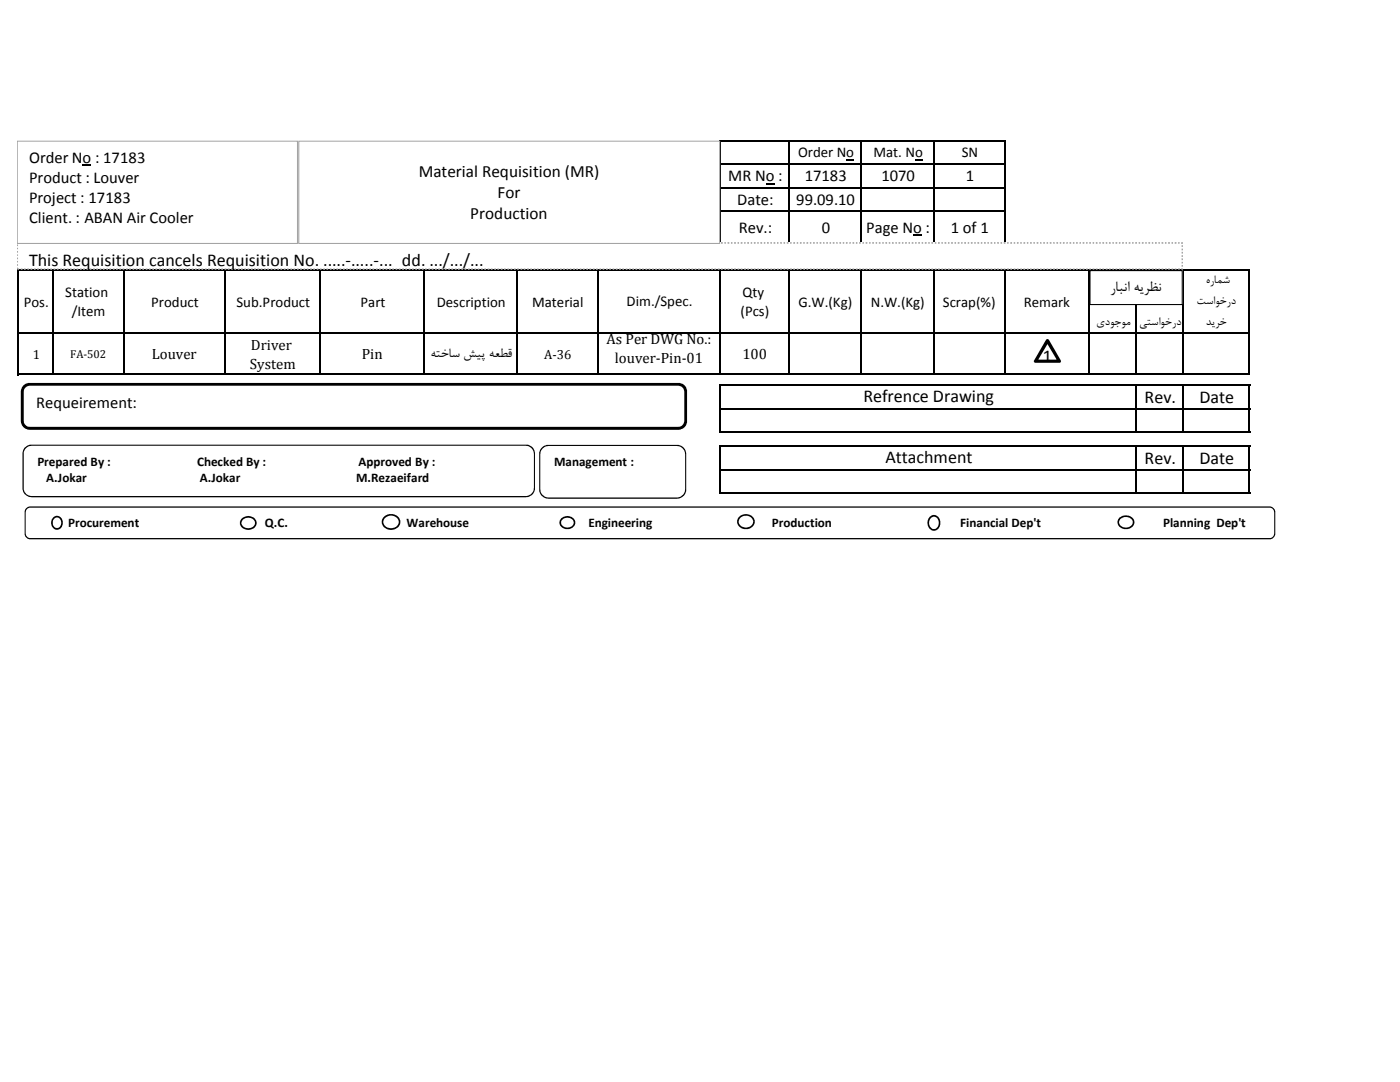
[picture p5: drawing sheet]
<svg xmlns="http://www.w3.org/2000/svg" width="279mm" height="216mm" viewBox="0 0 279 216" stroke-linecap="round" stroke-linejoin="round" font-family="sans-serif">
<path d="M152.8 36.6h1.8v.2h-1.8zM168.9 31.7h1.5v.3h-1.5zM182.6 31.7h1.6v.3h-1.6zM182.2 46.8h1.8v.2h-1.8z" fill="#000"/>
<g fill="none" stroke="#000" stroke-width=".3">
<path d="M143.7 27.9v20.7M143.9 28h56.7M143.9 32.7h56.7M143.9 37.4h56.7M157.5 28.2v20.4M171.9 28.2v20.4M186.4 28.2v20.4M200.5 28.2v46.6M3.6 53.7v21.1M3.7 53.8h245.8M10.6 54v20.8M24.7 54v20.8"/>
<path d="M44.9 54v20.8M63.9 54v20.8M84.7 54v20.8M103.1 54v20.8M119.3 54v20.8M143.7 54v20.8M143.9 42.1h56.7M143.9 48.5h56.7M157.5 54v20.8M171.9 54v20.8M186.4 54v20.8M217.4 54v20.8"/>
<path d="M226.7 54v20.8M236.1 54v20.8M249.3 54v20.8M3.7 66.5h245.8M3.7 74.7h245.8M143.7 76.7v9.7M143.9 76.8h105.6M226.7 77v9.4M236.1 77v9.4M249.3 77v9.4M143.7 88.9v9.7M143.9 81.5h105.6"/>
<path d="M143.9 86.2h105.6M143.9 89h105.6M143.9 93.7h105.6M143.9 98.4h105.6M226.7 89.2v9.4M236.1 89.2v9.4M249.3 89.2v9.4"/>
</g>
<path d="M3.4 48.5h232.5v5.2h-232.5z" fill="#fff"/>
<path d="M3.4 53.4h.2v.3h-.2zM3.4 52.7h.2v.3h-.2zM3.4 52.1h.2v.3h-.2zM3.4 51.4h.2v.3h-.2zM3.4 50.8h.2v.3h-.2zM3.4 50.1h.2v.3h-.2zM3.4 49.4h.2v.3h-.2zM3.4 48.8h.2v.3h-.2zM3.5 48.3h.3v.3h-.3zM4.1 48.3h.3v.3h-.3zM4.8 48.3h.3v.3h-.3zM5.5 48.3h.3v.3h-.3zM6.1 48.3h.3v.3h-.3zM6.8 48.3h.3v.3h-.3zM7.4 48.3h.3v.3h-.3zM8.1 48.3h.3v.3h-.3zM8.7 48.3h.4v.3h-.4zM9.4 48.3h.3v.3h-.3zM10 48.3h.4v.3h-.4zM10.7 48.3h.3v.3h-.3zM11.3 48.3h.4v.3h-.4zM12 48.3h.3v.3h-.3zM12.7 48.3h.3v.3h-.3zM13.3 48.3h.3v.3h-.3zM14 48.3h.3v.3h-.3zM14.6 48.3h.3v.3h-.3zM15.3 48.3h.3v.3h-.3zM16 48.3h.3v.3h-.3zM16.6 48.3h.3v.3h-.3zM17.3 48.3h.3v.3h-.3zM17.9 48.3h.3v.3h-.3zM18.6 48.3h.3v.3h-.3zM19.2 48.3h.4v.3h-.4zM19.9 48.3h.3v.3h-.3zM20.5 48.3h.4v.3h-.4zM21.2 48.3h.3v.3h-.3zM21.8 48.3h.4v.3h-.4zM22.5 48.3h.3v.3h-.3zM23.2 48.3h.3v.3h-.3zM23.8 48.3h.3v.3h-.3zM24.5 48.3h.3v.3h-.3zM25.1 48.3h.3v.3h-.3zM25.8 48.3h.3v.3h-.3zM26.5 48.3h.3v.3h-.3zM27.1 48.3h.3v.3h-.3zM27.8 48.3h.3v.3h-.3zM28.4 48.3h.3v.3h-.3zM29.1 48.3h.3v.3h-.3zM29.7 48.3h.4v.3h-.4zM30.4 48.3h.3v.3h-.3zM31 48.3h.4v.3h-.4zM31.7 48.3h.3v.3h-.3zM32.3 48.3h.4v.3h-.4zM33 48.3h.3v.3h-.3zM33.7 48.3h.3v.3h-.3zM34.3 48.3h.3v.3h-.3zM35 48.3h.3v.3h-.3zM35.6 48.3h.3v.3h-.3zM36.3 48.3h.3v.3h-.3zM37 48.3h.3v.3h-.3zM37.6 48.3h.3v.3h-.3zM38.3 48.3h.3v.3h-.3zM38.9 48.3h.3v.3h-.3zM39.6 48.3h.3v.3h-.3zM40.2 48.3h.4v.3h-.4zM40.9 48.3h.3v.3h-.3zM41.5 48.3h.4v.3h-.4zM42.2 48.3h.3v.3h-.3zM42.8 48.3h.4v.3h-.4zM43.5 48.3h.3v.3h-.3zM44.2 48.3h.3v.3h-.3zM44.8 48.3h.3v.3h-.3zM45.5 48.3h.3v.3h-.3zM46.1 48.3h.3v.3h-.3zM46.8 48.3h.3v.3h-.3zM47.5 48.3h.3v.3h-.3zM48.1 48.3h.3v.3h-.3zM48.8 48.3h.3v.3h-.3zM49.4 48.3h.3v.3h-.3zM50.1 48.3h.3v.3h-.3zM50.7 48.3h.4v.3h-.4zM51.4 48.3h.3v.3h-.3zM52 48.3h.4v.3h-.4zM52.7 48.3h.3v.3h-.3zM53.3 48.3h.4v.3h-.4zM54 48.3h.3v.3h-.3zM54.7 48.3h.3v.3h-.3zM55.3 48.3h.3v.3h-.3zM56 48.3h.3v.3h-.3zM56.6 48.3h.3v.3h-.3zM57.3 48.3h.3v.3h-.3zM58 48.3h.3v.3h-.3zM58.6 48.3h.3v.3h-.3zM59.3 48.3h.3v.3h-.3zM59.9 48.3h.3v.3h-.3zM60.6 48.3h.3v.3h-.3zM61.2 48.3h.4v.3h-.4zM61.9 48.3h.3v.3h-.3zM62.5 48.3h.4v.3h-.4zM63.2 48.3h.3v.3h-.3zM63.8 48.3h.4v.3h-.4zM64.5 48.3h.3v.3h-.3zM65.2 48.3h.3v.3h-.3zM65.8 48.3h.3v.3h-.3zM66.5 48.3h.3v.3h-.3zM67.1 48.3h.3v.3h-.3zM67.8 48.3h.3v.3h-.3zM68.5 48.3h.2v.3h-.2zM69.1 48.3h.3v.3h-.3zM69.8 48.3h.3v.3h-.3zM70.4 48.3h.3v.3h-.3zM71.1 48.3h.3v.3h-.3zM71.7 48.3h.4v.3h-.4zM72.4 48.3h.3v.3h-.3zM73 48.3h.4v.3h-.4zM73.7 48.3h.3v.3h-.3zM74.3 48.3h.4v.3h-.4zM75 48.3h.3v.3h-.3zM75.6 48.3h.4v.3h-.4zM76.3 48.3h.3v.3h-.3zM77 48.3h.3v.3h-.3zM77.6 48.3h.3v.3h-.3zM78.3 48.3h.3v.3h-.3zM79 48.3h.2v.3h-.2zM79.6 48.3h.3v.3h-.3zM80.3 48.3h.3v.3h-.3zM80.9 48.3h.3v.3h-.3zM81.6 48.3h.3v.3h-.3zM82.2 48.3h.3v.3h-.3zM82.9 48.3h.3v.3h-.3zM83.5 48.3h.4v.3h-.4zM84.2 48.3h.3v.3h-.3zM84.8 48.3h.4v.3h-.4zM85.5 48.3h.3v.3h-.3zM86.1 48.3h.4v.3h-.4zM86.8 48.3h.3v.3h-.3zM87.5 48.3h.3v.3h-.3zM88.1 48.3h.3v.3h-.3zM88.8 48.3h.3v.3h-.3zM89.5 48.3h.2v.3h-.2zM90.1 48.3h.3v.3h-.3zM90.8 48.3h.3v.3h-.3zM91.4 48.3h.3v.3h-.3zM92.1 48.3h.3v.3h-.3zM92.7 48.3h.3v.3h-.3zM93.4 48.3h.3v.3h-.3zM94 48.3h.4v.3h-.4zM94.7 48.3h.3v.3h-.3zM95.3 48.3h.4v.3h-.4zM96 48.3h.3v.3h-.3zM96.6 48.3h.4v.3h-.4zM97.3 48.3h.3v.3h-.3zM98 48.3h.3v.3h-.3zM98.6 48.3h.3v.3h-.3zM99.3 48.3h.3v.3h-.3zM99.9 48.3h.3v.3h-.3zM100.6 48.3h.3v.3h-.3zM101.3 48.3h.3v.3h-.3zM101.9 48.3h.3v.3h-.3zM102.6 48.3h.3v.3h-.3zM103.2 48.3h.3v.3h-.3zM103.9 48.3h.3v.3h-.3zM104.5 48.3h.4v.3h-.4zM105.2 48.3h.3v.3h-.3zM105.8 48.3h.4v.3h-.4zM106.5 48.3h.3v.3h-.3zM107.1 48.3h.4v.3h-.4zM107.8 48.3h.3v.3h-.3zM108.5 48.3h.3v.3h-.3zM109.1 48.3h.3v.3h-.3zM109.8 48.3h.3v.3h-.3zM110.4 48.3h.3v.3h-.3zM111.1 48.3h.3v.3h-.3zM111.8 48.3h.3v.3h-.3zM112.4 48.3h.3v.3h-.3zM113.1 48.3h.3v.3h-.3zM113.7 48.3h.3v.3h-.3zM114.4 48.3h.3v.3h-.3zM115 48.3h.4v.3h-.4zM115.7 48.3h.3v.3h-.3zM116.3 48.3h.4v.3h-.4zM117 48.3h.3v.3h-.3zM117.6 48.3h.4v.3h-.4zM118.3 48.3h.3v.3h-.3zM119 48.3h.3v.3h-.3zM119.6 48.3h.3v.3h-.3zM120.3 48.3h.3v.3h-.3zM120.9 48.3h.3v.3h-.3zM121.6 48.3h.3v.3h-.3zM122.3 48.3h.3v.3h-.3zM122.9 48.3h.3v.3h-.3zM123.6 48.3h.3v.3h-.3zM124.2 48.3h.3v.3h-.3zM124.9 48.3h.3v.3h-.3zM125.5 48.3h.4v.3h-.4zM126.2 48.3h.3v.3h-.3zM126.8 48.3h.4v.3h-.4zM127.5 48.3h.3v.3h-.3zM128.1 48.3h.4v.3h-.4zM128.8 48.3h.3v.3h-.3zM129.5 48.3h.3v.3h-.3zM130.1 48.3h.3v.3h-.3zM130.8 48.3h.3v.3h-.3zM131.4 48.3h.3v.3h-.3zM132.1 48.3h.3v.3h-.3zM132.8 48.3h.3v.3h-.3zM133.4 48.3h.3v.3h-.3zM134.1 48.3h.3v.3h-.3zM134.7 48.3h.3v.3h-.3zM135.4 48.3h.3v.3h-.3zM136 48.3h.4v.3h-.4zM136.7 48.3h.3v.3h-.3zM137.3 48.3h.4v.3h-.4zM138 48.3h.3v.3h-.3zM138.6 48.3h.4v.3h-.4zM139.3 48.3h.3v.3h-.3zM140 48.3h.3v.3h-.3zM140.6 48.3h.3v.3h-.3zM141.3 48.3h.3v.3h-.3zM141.9 48.3h.3v.3h-.3zM142.6 48.3h.3v.3h-.3zM143.3 48.3h.3v.3h-.3zM143.9 48.3h.3v.3h-.3zM144.6 48.3h.3v.3h-.3zM145.2 48.3h.3v.3h-.3zM145.9 48.3h.3v.3h-.3zM146.5 48.3h.4v.3h-.4zM147.2 48.3h.3v.3h-.3zM147.8 48.3h.4v.3h-.4zM148.5 48.3h.3v.3h-.3zM149.1 48.3h.4v.3h-.4zM149.8 48.3h.3v.3h-.3zM150.5 48.3h.3v.3h-.3zM151.1 48.3h.3v.3h-.3zM151.8 48.3h.3v.3h-.3zM152.4 48.3h.3v.3h-.3zM153.1 48.3h.3v.3h-.3zM153.8 48.3h.3v.3h-.3zM154.4 48.3h.3v.3h-.3zM155.1 48.3h.3v.3h-.3zM155.7 48.3h.3v.3h-.3zM156.4 48.3h.3v.3h-.3zM157 48.3h.4v.3h-.4zM157.7 48.3h.3v.3h-.3zM158.3 48.3h.4v.3h-.4zM159 48.3h.3v.3h-.3zM159.6 48.3h.4v.3h-.4zM160.3 48.3h.3v.3h-.3zM161 48.3h.3v.3h-.3zM161.6 48.3h.3v.3h-.3zM162.3 48.3h.3v.3h-.3zM162.9 48.3h.3v.3h-.3zM163.6 48.3h.3v.3h-.3zM164.3 48.3h.2v.3h-.2zM164.9 48.3h.3v.3h-.3zM165.6 48.3h.3v.3h-.3zM166.2 48.3h.3v.3h-.3zM166.9 48.3h.3v.3h-.3zM167.5 48.3h.4v.3h-.4zM168.2 48.3h.3v.3h-.3zM168.8 48.3h.4v.3h-.4zM169.5 48.3h.3v.3h-.3zM170.1 48.3h.4v.3h-.4zM170.8 48.3h.3v.3h-.3zM171.4 48.3h.4v.3h-.4zM172.1 48.3h.3v.3h-.3zM172.8 48.3h.3v.3h-.3zM173.4 48.3h.3v.3h-.3zM174.1 48.3h.3v.3h-.3zM174.8 48.3h.2v.3h-.2zM175.4 48.3h.3v.3h-.3zM176.1 48.3h.3v.3h-.3zM176.7 48.3h.3v.3h-.3zM177.4 48.3h.3v.3h-.3zM178 48.3h.4v.3h-.4zM178.7 48.3h.3v.3h-.3zM179.3 48.3h.4v.3h-.4zM180 48.3h.3v.3h-.3zM180.6 48.3h.4v.3h-.4zM181.3 48.3h.3v.3h-.3zM181.9 48.3h.4v.3h-.4zM182.6 48.3h.3v.3h-.3zM183.3 48.3h.3v.3h-.3zM183.9 48.3h.3v.3h-.3zM184.6 48.3h.3v.3h-.3zM185.3 48.3h.2v.3h-.2zM185.9 48.3h.3v.3h-.3zM186.6 48.3h.3v.3h-.3zM187.2 48.3h.3v.3h-.3zM187.9 48.3h.3v.3h-.3zM188.5 48.3h.3v.3h-.3zM189.2 48.3h.3v.3h-.3zM189.8 48.3h.4v.3h-.4zM190.5 48.3h.3v.3h-.3zM191.1 48.3h.4v.3h-.4zM191.8 48.3h.3v.3h-.3zM192.4 48.3h.4v.3h-.4zM193.1 48.3h.3v.3h-.3zM193.8 48.3h.3v.3h-.3zM194.4 48.3h.3v.3h-.3zM195.1 48.3h.3v.3h-.3zM195.7 48.3h.3v.3h-.3zM196.4 48.3h.3v.3h-.3zM197.1 48.3h.3v.3h-.3zM197.7 48.3h.3v.3h-.3zM198.4 48.3h.3v.3h-.3zM199 48.3h.3v.3h-.3zM199.7 48.3h.3v.3h-.3zM200.3 48.3h.4v.3h-.4zM201 48.3h.3v.3h-.3zM201.6 48.3h.4v.3h-.4zM202.3 48.3h.3v.3h-.3zM202.9 48.3h.4v.3h-.4zM203.6 48.3h.3v.3h-.3zM204.3 48.3h.3v.3h-.3zM204.9 48.3h.3v.3h-.3zM205.6 48.3h.3v.3h-.3zM206.2 48.3h.3v.3h-.3zM206.9 48.3h.3v.3h-.3zM207.6 48.3h.3v.3h-.3zM208.2 48.3h.3v.3h-.3zM208.9 48.3h.3v.3h-.3zM209.5 48.3h.3v.3h-.3zM210.2 48.3h.3v.3h-.3zM210.8 48.3h.4v.3h-.4zM211.5 48.3h.3v.3h-.3zM212.1 48.3h.4v.3h-.4zM212.8 48.3h.3v.3h-.3zM213.4 48.3h.4v.3h-.4zM214.1 48.3h.3v.3h-.3zM214.8 48.3h.3v.3h-.3zM215.4 48.3h.3v.3h-.3zM216.1 48.3h.3v.3h-.3zM216.7 48.3h.3v.3h-.3zM217.4 48.3h.3v.3h-.3zM218.1 48.3h.3v.3h-.3zM218.7 48.3h.3v.3h-.3zM219.4 48.3h.3v.3h-.3zM220 48.3h.3v.3h-.3zM220.7 48.3h.3v.3h-.3zM221.3 48.3h.4v.3h-.4zM222 48.3h.3v.3h-.3zM222.6 48.3h.4v.3h-.4zM223.3 48.3h.3v.3h-.3zM223.9 48.3h.4v.3h-.4zM224.6 48.3h.3v.3h-.3zM225.3 48.3h.3v.3h-.3zM225.9 48.3h.3v.3h-.3zM226.6 48.3h.3v.3h-.3zM227.2 48.3h.3v.3h-.3zM227.9 48.3h.3v.3h-.3zM228.6 48.3h.3v.3h-.3zM229.2 48.3h.3v.3h-.3zM229.9 48.3h.3v.3h-.3zM230.5 48.3h.3v.3h-.3zM231.2 48.3h.3v.3h-.3zM231.8 48.3h.4v.3h-.4zM232.5 48.3h.3v.3h-.3zM233.1 48.3h.4v.3h-.4zM233.8 48.3h.3v.3h-.3zM234.4 48.3h.4v.3h-.4zM235.1 48.3h.3v.3h-.3zM235.8 48.3l.3 .1v.2h-.3v-.1l.1 .1h-.1zM235.8 48.9h.3v.4h-.3zM235.8 49.6h.3v.4h-.3zM235.8 50.2h.3v.4h-.3zM235.8 50.9h.3v.4h-.3zM235.8 51.6h.3v.3h-.3zM235.8 52.2h.3v.4h-.3zM235.8 52.9h.3v.3h-.3zM235.8 53.6h.1l-.1 .1v-.1h.3v.2h-.3zM235.1 53.6h.4v.2h-.4zM234.4 53.6h.4v.2h-.4zM233.8 53.6h.3v.2h-.3zM233.1 53.6h.4v.2h-.4zM232.5 53.6h.3v.2h-.3zM231.8 53.6h.4v.2h-.4zM231.2 53.6h.3v.2h-.3zM230.5 53.6h.3v.2h-.3zM229.9 53.6h.3v.2h-.3zM229.2 53.6h.3v.2h-.3zM228.6 53.6h.3v.2h-.3zM227.9 53.6h.3v.2h-.3zM227.2 53.6h.4v.2h-.4zM226.6 53.6h.3v.2h-.3zM225.9 53.6h.4v.2h-.4zM225.3 53.6h.3v.2h-.3zM224.6 53.6h.4v.2h-.4zM223.9 53.6h.4v.2h-.4zM223.3 53.6h.3v.2h-.3zM222.6 53.6h.4v.2h-.4zM222 53.6h.3v.2h-.3zM221.3 53.6h.4v.2h-.4zM220.7 53.6h.3v.2h-.3zM220 53.6h.3v.2h-.3zM219.4 53.6h.3v.2h-.3zM218.7 53.6h.3v.2h-.3zM218.1 53.6h.3v.2h-.3zM217.4 53.6h.3v.2h-.3zM216.7 53.6h.4v.2h-.4zM216.1 53.6h.3v.2h-.3zM215.4 53.6h.4v.2h-.4zM214.8 53.6h.3v.2h-.3zM214.1 53.6h.4v.2h-.4zM213.4 53.6h.4v.2h-.4zM212.8 53.6h.3v.2h-.3zM212.1 53.6h.4v.2h-.4zM211.5 53.6h.3v.2h-.3zM210.8 53.6h.4v.2h-.4zM210.2 53.6h.3v.2h-.3zM209.5 53.6h.3v.2h-.3zM208.9 53.6h.3v.2h-.3zM208.2 53.6h.3v.2h-.3zM207.6 53.6h.3v.2h-.3zM206.9 53.6h.3v.2h-.3zM206.2 53.6h.4v.2h-.4zM205.6 53.6h.3v.2h-.3zM204.9 53.6h.4v.2h-.4zM204.3 53.6h.3v.2h-.3zM203.6 53.6h.4v.2h-.4zM202.9 53.6h.4v.2h-.4zM202.3 53.6h.3v.2h-.3zM201.6 53.6h.4v.2h-.4zM201 53.6h.3v.2h-.3zM200.3 53.6h.4v.2h-.4zM199.7 53.6h.3v.2h-.3zM199 53.6h.3v.2h-.3zM198.4 53.6h.3v.2h-.3zM197.7 53.6h.3v.2h-.3zM197.1 53.6h.3v.2h-.3zM196.4 53.6h.3v.2h-.3zM195.7 53.6h.4v.2h-.4zM195.1 53.6h.3v.2h-.3zM194.4 53.6h.4v.2h-.4zM193.8 53.6h.3v.2h-.3zM193.1 53.6h.4v.2h-.4zM192.4 53.6h.4v.2h-.4zM191.8 53.6h.4v.2h-.4zM191.1 53.6h.4v.2h-.4zM190.5 53.6h.3v.2h-.3zM189.8 53.6h.4v.2h-.4zM189.2 53.6h.3v.2h-.3zM188.5 53.6h.3v.2h-.3zM187.9 53.6h.3v.2h-.3zM187.2 53.6h.3v.2h-.3zM186.6 53.6h.3v.2h-.3zM185.9 53.6h.3v.2h-.3zM185.3 53.6h.3v.2h-.3zM184.6 53.6h.3v.2h-.3zM183.9 53.6h.4v.2h-.4zM183.3 53.6h.3v.2h-.3zM182.6 53.6h.4v.2h-.4zM181.9 53.6h.4v.2h-.4zM181.3 53.6h.4v.2h-.4zM180.6 53.6h.4v.2h-.4zM180 53.6h.3v.2h-.3zM179.3 53.6h.4v.2h-.4zM178.7 53.6h.3v.2h-.3zM178 53.6h.4v.2h-.4zM177.4 53.6h.3v.2h-.3zM176.7 53.6h.3v.2h-.3zM176.1 53.6h.3v.2h-.3zM175.4 53.6h.3v.2h-.3zM174.8 53.6h.3v.2h-.3zM174.1 53.6h.3v.2h-.3zM173.4 53.6h.4v.2h-.4zM172.8 53.6h.3v.2h-.3zM172.1 53.6h.4v.2h-.4zM171.4 53.6h.4v.2h-.4zM170.8 53.6h.4v.2h-.4zM170.1 53.6h.4v.2h-.4zM169.5 53.6h.3v.2h-.3zM168.8 53.6h.4v.2h-.4zM168.2 53.6h.3v.2h-.3zM167.5 53.6h.4v.2h-.4zM166.9 53.6h.3v.2h-.3zM166.2 53.6h.3v.2h-.3zM165.6 53.6h.3v.2h-.3zM164.9 53.6h.3v.2h-.3zM164.3 53.6h.3v.2h-.3zM163.6 53.6h.3v.2h-.3zM162.9 53.6h.4v.2h-.4zM162.3 53.6h.3v.2h-.3zM161.6 53.6h.4v.2h-.4zM161 53.6h.3v.2h-.3zM160.3 53.6h.4v.2h-.4zM159.6 53.6h.4v.2h-.4zM159 53.6h.3v.2h-.3zM158.3 53.6h.4v.2h-.4zM157.7 53.6h.3v.2h-.3zM157 53.6h.4v.2h-.4zM156.4 53.6h.3v.2h-.3zM155.7 53.6h.3v.2h-.3zM155.1 53.6h.3v.2h-.3zM154.4 53.6h.3v.2h-.3zM153.8 53.6h.3v.2h-.3zM153.1 53.6h.3v.2h-.3zM152.4 53.6h.4v.2h-.4zM151.8 53.6h.3v.2h-.3zM151.1 53.6h.4v.2h-.4zM150.5 53.6h.3v.2h-.3zM149.8 53.6h.4v.2h-.4zM149.1 53.6h.4v.2h-.4zM148.5 53.6h.3v.2h-.3zM147.8 53.6h.4v.2h-.4zM147.2 53.6h.3v.2h-.3zM146.5 53.6h.4v.2h-.4zM145.9 53.6h.3v.2h-.3zM145.2 53.6h.3v.2h-.3zM144.6 53.6h.3v.2h-.3zM143.9 53.6h.3v.2h-.3zM143.3 53.6h.3v.2h-.3zM142.6 53.6h.3v.2h-.3zM141.9 53.6h.4v.2h-.4zM141.3 53.6h.3v.2h-.3zM140.6 53.6h.4v.2h-.4zM140 53.6h.3v.2h-.3zM139.3 53.6h.4v.2h-.4zM138.6 53.6h.4v.2h-.4zM138 53.6h.3v.2h-.3zM137.3 53.6h.4v.2h-.4zM136.7 53.6h.3v.2h-.3zM136 53.6h.4v.2h-.4zM135.4 53.6h.3v.2h-.3zM134.7 53.6h.3v.2h-.3zM134.1 53.6h.3v.2h-.3zM133.4 53.6h.3v.2h-.3zM132.8 53.6h.3v.2h-.3zM132.1 53.6h.3v.2h-.3zM131.4 53.6h.4v.2h-.4zM130.8 53.6h.3v.2h-.3zM130.1 53.6h.4v.2h-.4zM129.5 53.6h.3v.2h-.3zM128.8 53.6h.4v.2h-.4zM128.1 53.6h.4v.2h-.4zM127.5 53.6h.3v.2h-.3zM126.8 53.6h.4v.2h-.4zM126.2 53.6h.3v.2h-.3zM125.5 53.6h.4v.2h-.4zM124.9 53.6h.3v.2h-.3zM124.2 53.6h.3v.2h-.3zM123.6 53.6h.3v.2h-.3zM122.9 53.6h.3v.2h-.3zM122.3 53.6h.3v.2h-.3zM121.6 53.6h.3v.2h-.3zM120.9 53.6h.4v.2h-.4zM120.3 53.6h.3v.2h-.3zM119.6 53.6h.4v.2h-.4zM119 53.6h.3v.2h-.3zM118.3 53.6h.4v.2h-.4zM117.6 53.6h.4v.2h-.4zM117 53.6h.3v.2h-.3zM116.3 53.6h.4v.2h-.4zM115.7 53.6h.3v.2h-.3zM115 53.6h.4v.2h-.4zM114.4 53.6h.3v.2h-.3zM113.7 53.6h.3v.2h-.3zM113.1 53.6h.3v.2h-.3zM112.4 53.6h.3v.2h-.3zM111.8 53.6h.3v.2h-.3zM111.1 53.6h.3v.2h-.3zM110.4 53.6h.4v.2h-.4zM109.8 53.6h.3v.2h-.3zM109.1 53.6h.4v.2h-.4zM108.5 53.6h.3v.2h-.3zM107.8 53.6h.4v.2h-.4zM107.1 53.6h.4v.2h-.4zM106.5 53.6h.3v.2h-.3zM105.8 53.6h.4v.2h-.4zM105.2 53.6h.3v.2h-.3zM104.5 53.6h.4v.2h-.4zM103.9 53.6h.3v.2h-.3zM103.2 53.6h.3v.2h-.3zM102.6 53.6h.3v.2h-.3zM101.9 53.6h.3v.2h-.3zM101.3 53.6h.3v.2h-.3zM100.6 53.6h.3v.2h-.3zM99.9 53.6h.4v.2h-.4zM99.3 53.6h.3v.2h-.3zM98.6 53.6h.4v.2h-.4zM98 53.6h.3v.2h-.3zM97.3 53.6h.4v.2h-.4zM96.6 53.6h.4v.2h-.4zM96 53.6h.4v.2h-.4zM95.3 53.6h.4v.2h-.4zM94.7 53.6h.3v.2h-.3zM94 53.6h.4v.2h-.4zM93.4 53.6h.3v.2h-.3zM92.7 53.6h.3v.2h-.3zM92.1 53.6h.3v.2h-.3zM91.4 53.6h.3v.2h-.3zM90.8 53.6h.3v.2h-.3zM90.1 53.6h.3v.2h-.3zM89.5 53.6h.3v.2h-.3zM88.8 53.6h.3v.2h-.3zM88.1 53.6h.4v.2h-.4zM87.5 53.6h.3v.2h-.3zM86.8 53.6h.4v.2h-.4zM86.1 53.6h.4v.2h-.4zM85.5 53.6h.4v.2h-.4zM84.8 53.6h.4v.2h-.4zM84.2 53.6h.3v.2h-.3zM83.5 53.6h.4v.2h-.4zM82.9 53.6h.3v.2h-.3zM82.2 53.6h.3v.2h-.3zM81.6 53.6h.3v.2h-.3zM80.9 53.6h.3v.2h-.3zM80.3 53.6h.3v.2h-.3zM79.6 53.6h.3v.2h-.3zM79 53.6h.3v.2h-.3zM78.3 53.6h.3v.2h-.3zM77.6 53.6h.4v.2h-.4zM77 53.6h.3v.2h-.3zM76.3 53.6h.4v.2h-.4zM75.6 53.6h.4v.2h-.4zM75 53.6h.4v.2h-.4zM74.3 53.6h.4v.2h-.4zM73.7 53.6h.3v.2h-.3zM73 53.6h.4v.2h-.4zM72.4 53.6h.3v.2h-.3zM71.7 53.6h.4v.2h-.4zM71.1 53.6h.3v.2h-.3zM70.4 53.6h.3v.2h-.3zM69.8 53.6h.3v.2h-.3zM69.1 53.6h.3v.2h-.3zM68.5 53.6h.3v.2h-.3zM67.8 53.6h.3v.2h-.3zM67.1 53.6h.4v.2h-.4zM66.5 53.6h.3v.2h-.3zM65.8 53.6h.4v.2h-.4zM65.2 53.6h.3v.2h-.3zM64.5 53.6h.4v.2h-.4zM63.8 53.6h.4v.2h-.4zM63.2 53.6h.3v.2h-.3zM62.5 53.6h.4v.2h-.4zM61.9 53.6h.3v.2h-.3zM61.2 53.6h.4v.2h-.4zM60.6 53.6h.3v.2h-.3zM59.9 53.6h.3v.2h-.3zM59.3 53.6h.3v.2h-.3zM58.6 53.6h.3v.2h-.3zM58 53.6h.3v.2h-.3zM57.3 53.6h.3v.2h-.3zM56.6 53.6h.4v.2h-.4zM56 53.6h.3v.2h-.3zM55.3 53.6h.4v.2h-.4zM54.7 53.6h.3v.2h-.3zM54 53.6h.4v.2h-.4zM53.3 53.6h.4v.2h-.4zM52.7 53.6h.3v.2h-.3zM52 53.6h.4v.2h-.4zM51.4 53.6h.3v.2h-.3zM50.7 53.6h.4v.2h-.4zM50.1 53.6h.3v.2h-.3zM49.4 53.6h.3v.2h-.3zM48.8 53.6h.3v.2h-.3zM48.1 53.6h.3v.2h-.3zM47.5 53.6h.3v.2h-.3zM46.8 53.6h.3v.2h-.3zM46.1 53.6h.4v.2h-.4zM45.5 53.6h.3v.2h-.3zM44.8 53.6h.4v.2h-.4zM44.2 53.6h.3v.2h-.3zM43.5 53.6h.4v.2h-.4zM42.8 53.6h.4v.2h-.4zM42.2 53.6h.3v.2h-.3zM41.5 53.6h.4v.2h-.4zM40.9 53.6h.3v.2h-.3zM40.2 53.6h.4v.2h-.4zM39.6 53.6h.3v.2h-.3zM38.9 53.6h.3v.2h-.3zM38.3 53.6h.3v.2h-.3zM37.6 53.6h.3v.2h-.3zM37 53.6h.3v.2h-.3zM36.3 53.6h.3v.2h-.3zM35.6 53.6h.4v.2h-.4zM35 53.6h.3v.2h-.3zM34.3 53.6h.4v.2h-.4zM33.7 53.6h.3v.2h-.3zM33 53.6h.4v.2h-.4zM32.3 53.6h.4v.2h-.4zM31.7 53.6h.3v.2h-.3zM31 53.6h.4v.2h-.4zM30.4 53.6h.3v.2h-.3zM29.7 53.6h.4v.2h-.4zM29.1 53.6h.3v.2h-.3zM28.4 53.6h.3v.2h-.3zM27.8 53.6h.3v.2h-.3zM27.1 53.6h.3v.2h-.3zM26.5 53.6h.3v.2h-.3zM25.8 53.6h.3v.2h-.3zM25.1 53.6h.4v.2h-.4zM24.5 53.6h.3v.2h-.3zM23.8 53.6h.4v.2h-.4zM23.2 53.6h.3v.2h-.3zM22.5 53.6h.4v.2h-.4zM21.8 53.6h.4v.2h-.4zM21.2 53.6h.3v.2h-.3zM20.5 53.6h.4v.2h-.4zM19.9 53.6h.3v.2h-.3zM19.2 53.6h.4v.2h-.4zM18.6 53.6h.3v.2h-.3zM17.9 53.6h.3v.2h-.3zM17.3 53.6h.3v.2h-.3zM16.6 53.6h.3v.2h-.3zM16 53.6h.3v.2h-.3zM15.3 53.6h.3v.2h-.3zM14.6 53.6h.4v.2h-.4zM14 53.6h.3v.2h-.3zM13.3 53.6h.4v.2h-.4zM12.7 53.6h.3v.2h-.3zM12 53.6h.4v.2h-.4zM11.3 53.6h.4v.2h-.4zM10.7 53.6h.3v.2h-.3zM10 53.6h.4v.2h-.4zM9.4 53.6h.3v.2h-.3zM8.7 53.6h.4v.2h-.4zM8.1 53.6h.3v.2h-.3zM7.4 53.6h.3v.2h-.3zM6.8 53.6h.3v.2h-.3zM6.1 53.6h.3v.2h-.3zM5.5 53.6h.3v.2h-.3zM4.8 53.6h.3v.2h-.3zM4.1 53.6h.4v.2h-.4zM3.5 53.6h.3v.2h-.3z" fill="#a6a6a6"/>
<path d="M3.4 28.2h56v20.4h-56z" fill="#fff"/>
<path d="M3.4 28.1h56v20.6h-56zM3.4 28.3l.2-.1v20.4l-.2-.1h56l-.1 .1v-20.4l.1 .1z" fill="#a6a6a6"/>
<path d="M16.5 32.9h1.7v.2h-1.7z" fill="#000"/>
<path d="M59.6 28.2h84v20.4h-84z" fill="#fff"/>
<path d="M59.5 28.1h84.1l.1 .1v20.4l-.1 .1h-84zM59.6 28.3l.1-.1v20.4l-.1-.1h84l-.1 .1v-20.4l.1 .1z" fill="#a6a6a6"/>
<path d="M217.5 54h18.4v6.7h-18.4z" fill="#fff"/>
<path d="M217.4 53.9l18.5-.1 .2 .2-.1 6.8-18.5 .1-.1-.2zM217.6 54v6.7h-.1h18.4h-.1v-6.7l.1 .1h-18.4z" fill="#000"/>
<path d="M4.7 77.3l.8-.6h.4h129.5a1.46 1.46 0 0 1 1.4 1.4v5.9a1.47 1.47 0 0 1-1.4 1.5h-129.5a1.5 1.5 0 0 1-1.5-1.5v-5.9z" fill-rule="evenodd" fill="#fff"/>
<path d="M4.7 76.9l.9-.5 130.2 .1a1.69 1.69 0 0 1 1.3 1.3v6.6a1.71 1.71 0 0 1-1.7 1.4h-129.5a1.81 1.81 0 0 1-1.8-1.8v-5.9l.2-.7zM5.2 77.2l-.5 .7v6.3l.2 .4 .8 .6h129.9l.8-.5 .2-.7-.1-6.1-.4-.7-.7-.2h-129.5z" fill="#000"/>
<path d="M5.1 89.3l.8-.4 .4-.1h98.6a1.74 1.74 0 0 1 1.7 1.8v6.8a1.71 1.71 0 0 1-1.7 1.7h-98.6a1.71 1.71 0 0 1-1.7-1.7v-6.8l.1-.5z" fill-rule="evenodd" fill="#fff"/>
<path d="M5 89.2l.9-.5h99.4l1 .5 .5 1.1v7.4a1.88 1.88 0 0 1-1.9 1.5h-98.6a1.98 1.98 0 0 1-1.7-1.1l-.1-.5v-7.2l.1-.6zM5.2 89.4l-.5 .8v7.5l.5 .8 .9 .5h99l1-.5 .3-.5 .2-.6-.1-7.2-.5-.8-.4-.3-.7-.2h-98.6l-.6 .2z" fill="#000"/>
<path d="M108.2 89.4l.8-.5h.5h25.6a1.75 1.75 0 0 1 1.7 1.7v7a1.75 1.75 0 0 1-1.7 1.8h-25.6a1.79 1.79 0 0 1-1.8-1.8v-7l.1-.4z" fill-rule="evenodd" fill="#fff"/>
<path d="M108.1 89.3l1-.5h26.4l.9 .5 .4 .6 .1 .5v7.6a1.95 1.95 0 0 1-1.8 1.5l-26.2-.1a1.89 1.89 0 0 1-1.3-1.7v-7.4zM108.3 89.5l-.3 .5-.2 .6v7l.3 1 .9 .6 26.3 .1 .9-.5 .5-.7v-7.5l-.3-.9-.8-.6-26.1-.1-.7 .1z" fill="#000"/>
<path d="M5.2 101.6l.9-.4h247.3a1.04 1.04 0 0 1 1 1v4.2a1.04 1.04 0 0 1-1 1.1h-247.3a1.08 1.08 0 0 1-1.1-1.1v-4.2z" fill-rule="evenodd" fill="#fff"/>
<path d="M5.2 101.4l.6-.4h247.8l.6 .4 .3 .6v4.7l-.5 .7-.4 .2h-247.8l-.4-.2a.95 .95 0 0 1-.5-.9v-4.5zM5.5 101.4l-.2 .3-.2 .5v4.2l.2 .6 .6 .4h247.6l.6-.4 .2-.6v-4.2l-.2-.5-.6-.4h-247.6z" fill="#000"/>
<path d="M10.8 103.3a1.08 1.08 0 0 1 1.3 .1 1.08 1.08 0 0 1 .3 1.3 1.01 1.01 0 0 1-1.2 .8 1.01 1.01 0 0 1-.8-1.2v-.4z" fill-rule="evenodd" fill="#fff"/>
<path d="M10.5 103.3a1.15 1.15 0 0 1 1.4-.2 1.15 1.15 0 0 1 .6 1.3 1.32 1.32 0 0 1-.6 1.2h-.1a1.04 1.04 0 0 1-1.4-.5l-.2-1zM10.9 103.4l-.3 .5v.9l.6 .6 .5-.1 .4-.5 .1-.5-.1-.6-.5-.4z" fill="#000"/>
<path d="M48.3 103.6a1.58 1.58 0 0 1 2.8 .8 1.53 1.53 0 0 1-1.5 1.2 1.53 1.53 0 0 1-1.6-1.2z" fill-rule="evenodd" fill="#fff"/>
<path d="M48.1 103.6a1.9 1.9 0 0 1 2.1-.5 1.29 1.29 0 0 1 1 .9 1.29 1.29 0 0 1-.4 1.3 2.06 2.06 0 0 1-1.9 .3 1.31 1.31 0 0 1-.8-2zM48.6 103.6l-.3 .3-.1 .5 .2 .5 .4 .3 .7 .2 .6-.1 .7-.5 .1-.7-.6-.6-.8-.2z" fill="#000"/>
<path d="M76.7 103.3a1.8 1.8 0 0 1 3.1 .8 1.74 1.74 0 0 1-1.8 1.5 1.74 1.74 0 0 1-1.7-1.5z" fill-rule="evenodd" fill="#fff"/>
<path d="M76.8 103l.5-.3 1.1-.1a1.57 1.57 0 0 1 1.5 1.5 1.57 1.57 0 0 1-1.5 1.6 1.62 1.62 0 0 1-1.9-.7 1.62 1.62 0 0 1 .3-2zM76.9 103.3l-.3 .5-.1 .5 .3 .6 .6 .4h1.3l.5-.3 .3-.5a1.07 1.07 0 0 0-.4-1.2l-1.1-.4z" fill="#000"/>
<path d="M223.5 103.5a1.6 1.6 0 0 1 2.7 .7 1.57 1.57 0 0 1-1.5 1.2 1.57 1.57 0 0 1-1.5-1.2z" fill-rule="evenodd" fill="#fff"/>
<path d="M223.5 103.2a1.9 1.9 0 0 1 2.9 .7 1.37 1.37 0 0 1-1.4 1.7h-.6a1.4 1.4 0 0 1-1.3-2zM223.5 103.6l-.1 .8 .3 .5 .5 .3h1.1l.5-.4 .3-.4v-.4l-.3-.4-.8-.4h-.6z" fill="#000"/>
<path d="M112.1 103.6a1.49 1.49 0 0 1 2.5 .7 1.45 1.45 0 0 1-1.4 1.1 1.45 1.45 0 0 1-1.4-1.1z" fill-rule="evenodd" fill="#fff"/>
<path d="M111.9 103.5a1.72 1.72 0 0 1 2.9 .5v.6l-.5 .6-.7 .4h-.7a1.28 1.28 0 0 1-1.1-.7 1.28 1.28 0 0 1 .1-1.4zM112.2 103.7l-.2 .7 .5 .7 .7 .2 .5-.1 .7-.6v-.7l-.4-.4-.8-.2-.5 .1z" fill="#000"/>
<path d="M185.7 103.2a1.23 1.23 0 0 1 1.5 .1 1.23 1.23 0 0 1 .3 1.5 1.14 1.14 0 0 1-1.4 .9 1.14 1.14 0 0 1-.8-1.3v-.5z" fill-rule="evenodd" fill="#fff"/>
<path d="M185.6 103a1.15 1.15 0 0 1 1.9 .5 1.81 1.81 0 0 1-.4 2.1l-.4 .3a1.42 1.42 0 0 1-1.6-1.5l.1-.7zM185.7 103.4l-.3 .7 .2 1 .6 .5 .6-.1 .5-.6 .1-.6-.2-.7-.3-.3-.5-.2z" fill="#000"/>
<path d="M147.6 103.3a1.69 1.69 0 0 1 1.7-.5 1.69 1.69 0 0 1 1.2 1.3 1.67 1.67 0 0 1-1.6 1.3 1.67 1.67 0 0 1-1.7-1.3z" fill-rule="evenodd" fill="#fff"/>
<path d="M147.4 103.2a2.05 2.05 0 0 1 2.5-.4l.4 .4 .3 .6-.1 .9-.4 .5-.5 .3-1.1 .1a1.5 1.5 0 0 1-1.1-2.4zM147.8 103.3l-.3 .3-.1 .6 .1 .4 .5 .5 1.2 .1 .5-.1 .5-.5 .1-.8-.2-.4-.4-.3-.5-.2h-.7z" fill="#000"/>
<path d="M209 68l2.4 4.1h-4.8z" fill="#fff"/>
<path d="M208.7 67.8a.34 .34 0 0 1 .6 0l2.4 4.1a.32 .32 0 0 1-.3 .5h-4.8l-.2-.2v-.3zM208.7 68.2h.6l-2.4 4-.3-.4h4.8l-.2 .4z" fill="#000"/>
<g font-size="3.6">
<text x="5.8" y="53.1">This Requisition cancels Requisition No. .....‐.....‐... dd. .../.../...</text>
<text x="208.1" y="72.3">1</text>
<text x="172.3" y="80.2">Refrence Drawing</text>
<text x="228.4" y="80.4">Rev.</text>
<text x="239.4" y="80.4">Date</text>
<text x="176.7" y="92.4">Attachment</text>
<text x="228.4" y="92.6">Rev.</text>
<text x="239.4" y="92.6">Date</text>
</g>
<g font-size="3.4">
<text x="83.6" y="35.3">Material Requisition (MR)</text>
<text x="99.3" y="39.5">For</text>
<text x="93.9" y="43.7">Production</text>
</g>
<g font-size="3.3">
<text x="5.8" y="32.5">Order No : 17183</text>
<text x="5.8" y="40.5">Project : 17183</text>
<text x="5.8" y="36.4">Product : Louver</text>
<text x="145.3" y="36.2">MR No :</text>
<text x="147.2" y="40.9">Date:</text>
<text x="158.9" y="40.9">99.09.10</text>
<text x="160.6" y="36.2">17183</text>
<text x="175.9" y="36.2">1070</text>
<text x="192.7" y="36.2">1</text>
<text x="5.8" y="44.5">Client. : ABAN Air Cooler</text>
<text x="147.4" y="46.4">Rev.:</text>
<text x="164" y="46.4">0</text>
<text x="172.9" y="46.4">Page No :</text>
<text x="189.7" y="46.4">1 of 1</text>
<text x="221.5" y="58.1">رابان ه</text>
<text x="227.5" y="58.1">يرظن</text>
<text x="7.2" y="81.4">Requeirement:</text>
</g>
<g font-size="3">
<text x="159.3" y="31.4">Order No</text>
<text x="174.3" y="31.4">Mat. No</text>
<text x="191.9" y="31.4">SN</text>
<text x="13" y="59.2">Station</text>
<text x="148.2" y="59.2">Qty</text>
<text x="4.7" y="61.2">Pos.</text>
<text x="14.3" y="63.1">/Item</text>
<text x="30.2" y="61.2">Product</text>
<text x="47.2" y="61.2">Sub.Product</text>
<text x="72" y="61.2">Part</text>
<text x="87.2" y="61.2">Description</text>
<text x="106.2" y="61.2">Material</text>
<text x="125.1" y="61">Dim./Spec.</text>
<text x="147.8" y="63.1">(Pcs)</text>
<text x="159.3" y="61.2">G.W.(Kg)</text>
<text x="173.8" y="61.2">N.W.(Kg)</text>
<text x="188.2" y="61.2">Scrap(%)</text>
<text x="204.3" y="61.2">Remark</text>
<text x="30.3" y="71.7">Louver</text>
<text x="50.1" y="69.8">Driver</text>
<text x="72.2" y="71.7">Pin</text>
<text x="85.9" y="71.2">هتخاس شيپ هعطق</text>
<text x="121.1" y="68.7">As Per DWG No.:</text>
<text x="148.2" y="71.7">100</text>
<text x="49.9" y="73.6">System</text>
<text x="122.7" y="72.5">louver‐Pin‐01</text>
</g>
<g font-size="2.6">
<text x="240.6" y="56.6">هرامش</text>
<text x="218.8" y="64.8">يدوجوم</text>
<text x="227.4" y="64.8">يتساوخرد</text>
<text x="238.8" y="60.7">تساوخرد</text>
<text x="240.7" y="64.9">ديرخ</text>
<text x="6.5" y="71.5">1</text>
<text x="108.6" y="71.5">A‐36</text>
<text x="7.5" y="93">Prepared By :</text>
<text x="39.3" y="93">Checked By :</text>
<text x="71.5" y="93">Approved By :</text>
<text x="110.6" y="93">Management :</text>
<text x="9.2" y="96.2">A.Jokar</text>
<text x="39.9" y="96.2">A.Jokar</text>
<text x="71.1" y="96.2">M.Rezaeifard</text>
<text x="13.6" y="105.2">Procurement</text>
<text x="52.8" y="105.2">Q.C.</text>
<text x="81.2" y="105.2">Warehouse</text>
<text x="117.4" y="105.2">Engineering</text>
<text x="154.1" y="105.2">Production</text>
<text x="191.6" y="105.2">Financial Dep't</text>
<text x="232.1" y="105.2">Planning Dep't</text>
</g>
<text font-size="2.3" x="14" y="71.4">FA‐502</text>
</svg>
